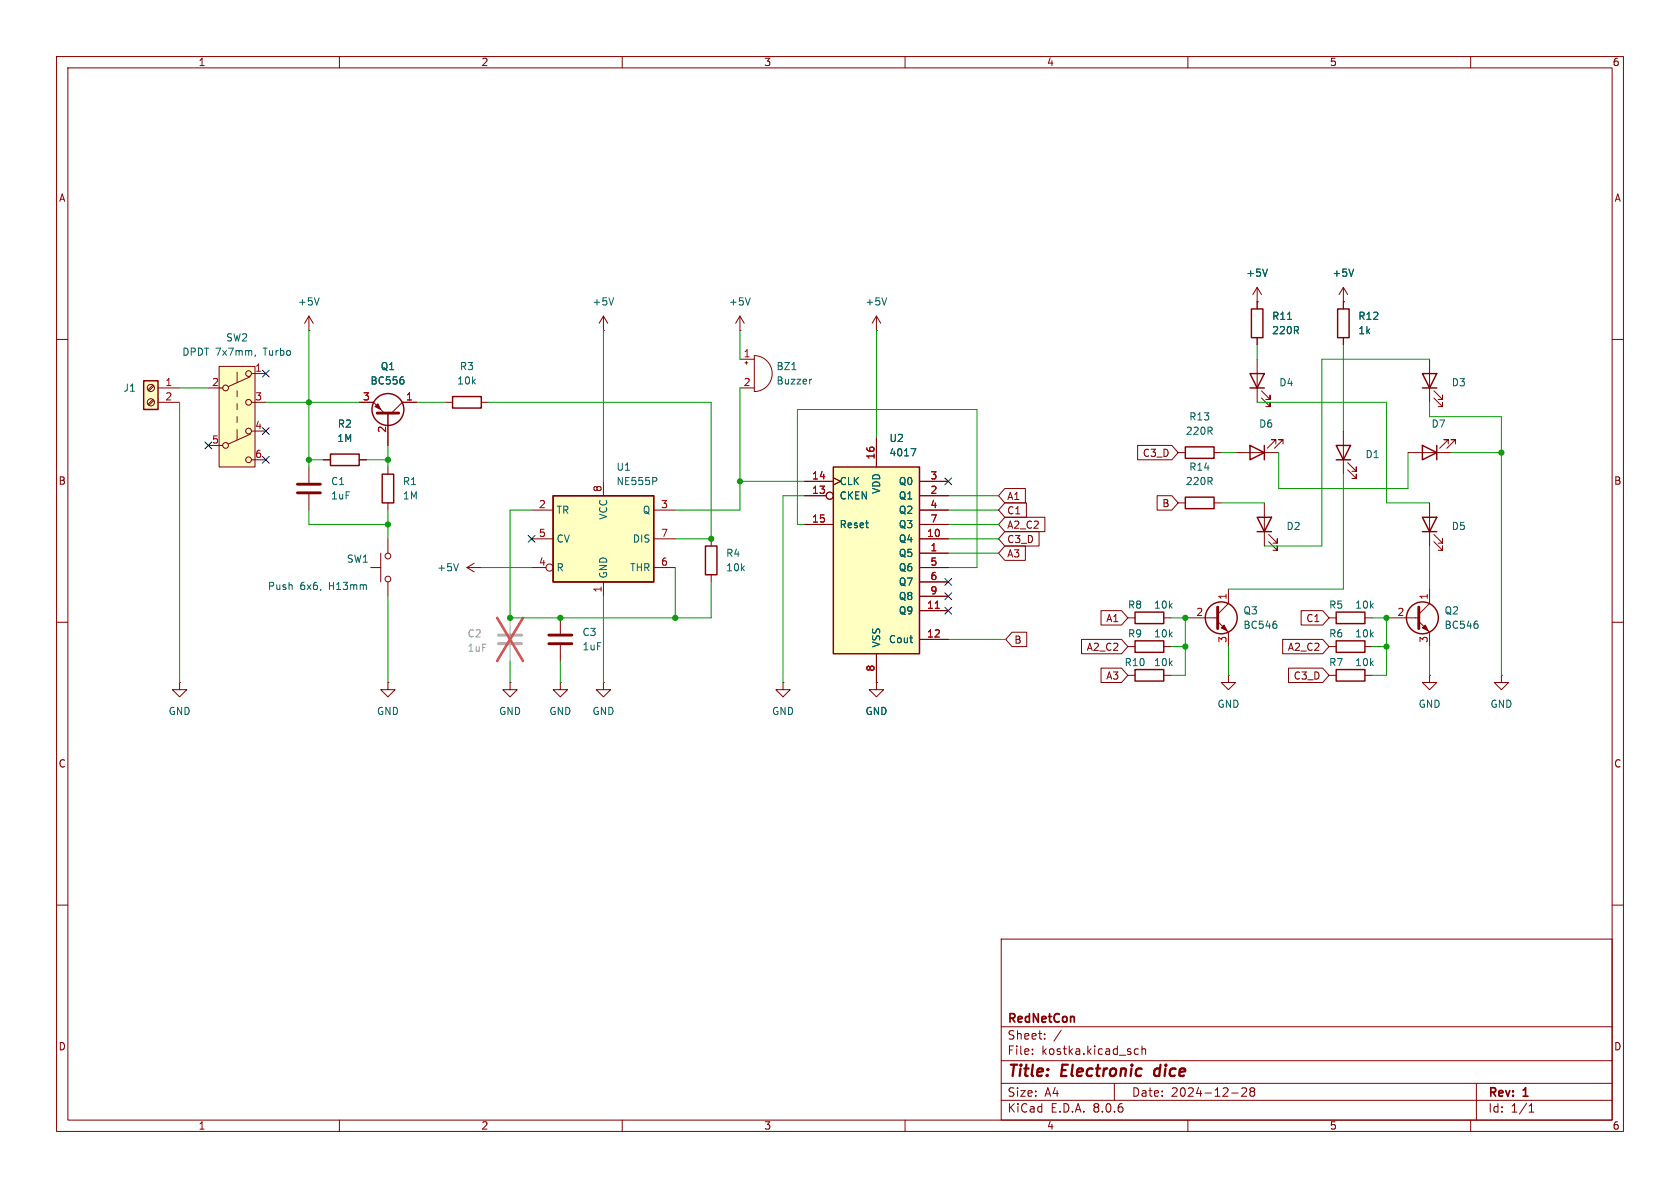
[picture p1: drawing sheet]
<svg xmlns="http://www.w3.org/2000/svg" width="297mm" height="210mm" viewBox="0 0 297 210" stroke-linecap="round" stroke-linejoin="round" font-family="sans-serif">
<g fill="none" stroke="#840000" stroke-width=".18">
<path d="M10 10h277v190h-277zM12 12h273v186h-273zM60 10v2M110 10v2M160 10v2M210 10v2M260 10v2M10 60h2M285 60h2M10 110h2M285 110h2M10 160h2"/>
<path d="M285 160h2M177 166h108v32h-108zM60 198v2M110 198v2M160 198v2M177 194.5h108M177 191.5h108M177 187.5h108M177 181.5h108M182.5 186.3v.1M182.5 185.5v.1M184.7 183.6v.1"/>
<path d="M184.7 182.8v.1M187.6 182.1l-1.3 2M197 191.5v3M200.5 186.1l.3 .3 .4-.1M201.2 185.5l-.4-.1-.3 .3M201.9 185.5l.2-.1 .4 .1v.9M201.9 184.9v1.5M210 198v2M217.7 193.2h1.2M219.5 192.4l.6-.1 .2 .1 .1 .3-.9 1.1h.9M221.2 192.9l-.2-.2 .2-.4 .5 .1 .1 .2-.3 .3M221.2 192.9l-.2 .3v.3l.2 .3 .5-.1 .1-.2-.1-.4-.2-.2"/>
<path d="M221.2 192.9h.3M260 198v2M261 191.5v6.5M270.3 196.6h.9M270.3 195.5l.4-.4v1.5"/>
</g>
<path d="M204.2 189.1l-.2 .7 .3 .4" fill="none" stroke="#840000" stroke-width=".4"/>
<path d="M38.7 64.8h6.4v17.8h-6.4z" fill="#ffffc2"/>
<g fill="none" stroke="#840000" stroke-width=".18">
<path d="M222.2 53.3v1.3M222.2 59.7v1.3M36.8 68.6h2.6M36.8 78.7h2.6M38.7 64.8h6.4v17.8h-6.4zM41.9 65.8v1.8M41.9 69.1v1M41.9 71.4v1M41.9 73.7v1M41.9 75.9v1.8M44.2 76.8l-3.8 1.7M44.2 66.6l-3.8 1.7"/>
<path d="M44.4 66h2.6M44.4 71.1h2.6M44.4 76.2h2.6M44.4 81.3h2.6"/>
<circle cx="39.9" cy="68.6" r=".51"/>
<circle cx="39.9" cy="78.7" r=".51"/>
<circle cx="43.9" cy="71.1" r=".51"/>
<circle cx="43.9" cy="66" r=".51"/>
<circle cx="43.9" cy="76.2" r=".51"/>
<circle cx="43.9" cy="81.3" r=".51"/>
</g>
<path d="M227.6 56.5h.7M45.2 62.7l-.1 .3" fill="none" stroke="#006464" stroke-width=".18"/>
<path d="M221.2 54.6h2.1v5.1h-2.1z" fill="none" stroke="#840000" stroke-width=".25"/>
<path d="M97.8 87.6h17.8v15.3h-17.8z" fill="#ffffc2"/>
<g fill="none" stroke="#840000" stroke-width=".25">
<path d="M80 70.1h5.1v2h-5.1zM97.8 87.6h17.8v15.3h-17.8zM124.7 96.5h2v5.1h-2zM251.5 91.4h2.5l-1.3 2.6zM251.5 94h2.5"/>
<circle cx="251.5" cy="109.2" r="2.82"/>
</g>
<g fill="none" stroke="#840000" stroke-width=".18">
<path d="M78.7 71.1h1.3M85.1 71.1h1.3M94 90.2h3.8M94 95.3h3.8M106.7 85.1v2.5M115.6 90.2h3.8M115.6 95.3h3.8M125.7 95.3v1.2M252.7 88.9v7.6M253.5 95.8l1.5 1.5v-.8v.8h-.7M253.5 94.5l1.5 1.5v-.7v.7h-.7M94 100.3h2.5"/>
<path d="M106.7 102.9v2.5M115.6 100.3h3.8M125.7 101.6v1.3M245.1 109.2h5.7M250.8 109.9l1.9 1.9v2.5M252.7 104.1v2.6l-1.9 1.9"/>
<circle cx="97.2" cy="100.3" r=".63"/>
</g>
<path d="M116 84.5l.1 .1-.1 .4M261.2 110.3l.1 .2-.1 .5" fill="none" stroke="#006464" stroke-width=".18"/>
<path d="M250.8 107.3v3.8" fill="none" stroke="#840000" stroke-width=".51"/>
<path d="M251.5 111l.5-.5 .5 1z" fill="#840000" stroke="#840000" stroke-width=".18"/>
<path d="M25.4 67.3h2.5v5.1h-2.5z" fill="#ffffc2"/>
<g fill="none" stroke="#840000" stroke-width=".25">
<path d="M25.4 67.3h2.5v5.1h-2.5zM209.5 79h5.1v2h-5.1zM58.4 80.3h5.1v2h-5.1zM67.6 83.8h2v5.1h-2zM209.5 87.9h5.1v2h-5.1zM222.2 91.4h2.6l-1.3 2.6zM222.2 94h2.6M200.7 118.4h5v2h-5zM200.7 113.3h5v2h-5zM200.7 108.2h5v2h-5zM236.2 108.2h5.1v2h-5.1zM236.2 113.3h5.1v2h-5.1z"/>
<path d="M236.2 118.4h5.1v2h-5.1z"/>
<circle cx="68.6" cy="72.4" r="2.82"/>
<circle cx="215.9" cy="109.2" r="2.82"/>
</g>
<g fill="none" stroke="#840000" stroke-width=".18">
<path d="M54.6 58.4h.1M54.6 55.9l-.8 1.3M54.6 55.9v2.5M54.6 55.9l.8 1.3M130.8 58.4h.1M130.8 55.9l-.8 1.3M130.8 55.9v2.5M130.8 55.9l.8 1.3M154.9 58.4h.1M154.9 55.9l-.7 1.3M154.9 55.9v2.5M154.9 55.9l.8 1.3"/>
<path d="M237.5 53.3h.1M237.5 50.8l-.8 1.3M237.5 50.8v2.5M237.5 50.8l.8 1.3M27 70.6l-.8 .9M27 68.1l-.8 .8M27.2 70.8l-.9 .8M27.2 68.2l-.9 .9M27.9 68.6h3.8M27.9 71.1h3.8M63.5 71.1h2.5l1.9 1.9M68.6 73v5.7"/>
<path d="M73.7 71.1h-2.6l-1.9 1.9M130.8 68.6h2.5M130.8 63.5h2.5M131.7 64.1h.5M132 63.9v.5M133.3 62.9a3.2 3.2 0 0 1 3.2 3.1 3.2 3.2 0 0 1-3.2 3.2zM54.6 82.6v2.7M54.6 87.4v2.8M57.1 81.3h1.3M63.5 81.3h1.3M67.3 97.8v5.1M68.6 82.6v1.2"/>
<path d="M68.6 88.9v1.3M68.6 95.3v2.5M83.8 99.6l-1.3 .7M208.3 80h1.2M208.3 88.9h1.2M214.6 80h1.3M214.6 88.9h1.3M223.5 88.9v7.6M224.3 95.8l1.5 1.5v-.8v.8h-.8M224.3 94.5l1.5 1.5v-.7v.7h-.8M65.5 100.3h1.8M68.6 102.9v2.5"/>
<path d="M82.5 100.3l1.3 .8M82.5 100.3h2.6M85.1 100.3h.1M99.1 109.2v2.8M99.1 114v2.8M199.4 109.2h1.3M199.4 119.4h1.3M199.4 114.3h1.3M205.7 109.2h1.3M205.7 119.4h1.3M205.7 114.3h1.3M209.5 109.2h5.8"/>
<path d="M215.3 109.9l1.9 1.9v2.5M217.2 119.4v1.3h1.2l-1.2 1.2-1.3-1.2h1.3M217.2 119.4h.1M217.2 104.1v2.6l-1.9 1.9M234.9 109.2h1.3M234.9 119.4h1.3M234.9 114.3h1.3M241.3 109.2h1.3M241.3 119.4h1.3M241.3 114.3h1.3M252.7 119.4v1.3h1.3l-1.3 1.2-1.2-1.2h1.2M252.7 119.4h.1"/>
<path d="M265.4 119.4v1.3h1.3l-1.3 1.2-1.2-1.2h1.2M265.4 119.4h.1M31.7 120.7v1.2h1.3l-1.3 1.3-1.2-1.3h1.2M31.7 120.7h.1M68.6 120.7v1.2h1.2l-1.2 1.3-1.3-1.3h1.3M68.6 120.7h.1M90.2 120.7v1.2h1.2l-1.2 1.3-1.3-1.3h1.3M90.2 120.7h.1M99.1 120.7v1.2h1.2l-1.2 1.3-1.3-1.3h1.3M99.1 120.7h.1M106.7 120.7v1.2h1.2l-1.2 1.3-1.3-1.3h1.3M106.7 120.7h.1"/>
<path d="M138.4 120.7v1.2h1.3l-1.3 1.3-1.2-1.3h1.2M138.4 120.7h.1"/>
<circle cx="26.7" cy="71.1" r=".63"/>
<circle cx="26.7" cy="68.6" r=".63"/>
<circle cx="68.6" cy="98.3" r=".51"/>
<circle cx="68.6" cy="102.4" r=".51"/>
</g>
<path d="M56.4 52.6l-.4 1.3M132.6 52.6l-.4 1.3M156.8 52.6l-.5 1.3M239.3 47.6l-.4 1.2M71.3 67.2l.1 .1-.1 .5M140 65.3h.7M143.5 67l-.2 .1M81 99.6l-.4 1.3M225.6 110.3l.1 .2-.1 .5" fill="none" stroke="#006464" stroke-width=".18"/>
<path d="M88.1 113.8h4.1M88.1 112.3h4.1" fill="none" stroke="#a1a1a1" stroke-width=".51"/>
<path d="M90.2 109.2v2.8M90.2 114v2.8" fill="none" stroke="#a1a1a1" stroke-width=".18"/>
<path d="M87.9 109.2l4.6 7.6M92.5 109.2l-4.6 7.6" fill="none" stroke="#e65255" stroke-width=".46"/>
<path d="M66.7 73h3.8M52.6 87.1h4M52.6 85.6h4M97 113.8h4.1M97 112.3h4.1M215.3 107.3v3.8" fill="none" stroke="#840000" stroke-width=".51"/>
<g fill="#840000" stroke="#840000" stroke-width=".18">
<path d="M66.3 71.9l.5-.5 .5 1z"/>
<path d="M215.9 111l.5-.5 .5 1z"/>
</g>
<path d="M147.3 82.6h15.3v33h-15.3z" fill="#ffffc2"/>
<path d="M236.5 54.6h2v5.1h-2zM221 78.7l2.5 1.3-2.5 1.3zM221 66h2.5l-1.3 2.6zM221 68.6h2.5M223.5 78.7v2.6M236.2 78.7h2.6l-1.3 2.6zM251.5 66h2.5l-1.3 2.6zM251.5 78.7l2.5 1.3-2.5 1.3zM251.5 68.6h2.5M254 78.7v2.6M147.3 82.6h15.3v33h-15.3zM236.2 81.3h2.6" fill="none" stroke="#840000" stroke-width=".25"/>
<g fill="none" stroke="#840000" stroke-width=".18">
<path d="M106.7 58.4h.1M106.7 55.9l-.8 1.3M106.7 55.9v2.5M106.7 55.9l.7 1.3M222.2 53.3h.1M222.2 50.8l-.7 1.3M222.2 50.8v3.8M222.2 59.7v1.3M222.2 50.8l.8 1.3M237.5 53.3h.1M237.5 53.3v1.3M237.5 59.7v1.3"/>
<path d="M63.5 71.1h2.5M68.6 73v5.7M71.1 71.1h2.6M154.9 77.5v5.1M201.1 78.7h6.1l1.1 1.3-1.1 1.3h-6.1zM222.2 63.5v7.6M223 70.4l1.5 1.5v-.8v.8h-.7M223 69.1l1.5 1.5v-.7v.7h-.7M225.6 78.5v-.8h-.8h.8l-1.6 1.5M226.8 78.5v-.8h-.7h.7l-1.5 1.5M237.5 76.2v7.6M252.7 63.5v7.6"/>
<path d="M253.5 70.4l1.5 1.5v-.8v.8h-.7M253.5 69.1l1.5 1.5v-.7v.7h-.7M256 78.5v-.8h-.7h.7l-1.5 1.5M257.3 78.5v-.8h-.8h.8l-1.5 1.5M57.1 81.3h1.3M63.5 81.3h1.3M142.2 87.6h3.8M142.2 85.1h5.1M142.2 92.7h5.1M147.3 84.5l1.3 .6-1.3 .6M162.6 97.8h5M162.6 95.3h5"/>
<path d="M162.6 87.6h5M162.6 85.1h5M162.6 92.7h5M162.6 90.2h5M177.6 86.4h3.7v2.5h-3.7l-1.1-1.3zM177.6 96.5h3.7v2.6h-3.7l-1.1-1.3zM177.6 88.9h3.9v2.5h-3.9l-1.1-1.2zM177.6 91.4h7.1v2.6h-7.1l-1.1-1.3zM177.6 94h6.1v2.5h-6.1l-1.1-1.2zM204.6 87.6h2.6l1.1 1.3-1.1 1.3h-2.6zM218.4 80h7.7M238.3 83.1l1.5 1.5v-.8v.8h-.8"/>
<path d="M238.3 81.8l1.5 1.5v-.7v.7h-.8M248.9 80h7.6M154.9 115.6v5.1M162.6 108h5M162.6 113h5M162.6 100.3h5M162.6 102.9h5M162.6 105.4h5M178.9 111.8h2.6v2.5h-2.6l-1.1-1.3zM191.2 113h7.1l1.1 1.3-1.1 1.3h-7.1zM194.6 118.1h3.7l1.1 1.3-1.1 1.3h-3.7zM194.6 107.9h3.7l1.1 1.3-1.1 1.3h-3.7z"/>
<path d="M226.8 113h7l1.1 1.3-1.1 1.3h-7zM227.8 118.1h6l1.1 1.3-1.1 1.3h-6zM230 107.9h3.8l1.1 1.3-1.1 1.3h-3.8zM154.9 120.7v1.2h1.3l-1.3 1.3-1.2-1.3h1.2M154.9 120.7h.1"/>
<circle cx="146.7" cy="87.6" r=".63"/>
</g>
<path d="M165.3 107.5h.8" fill="none" stroke="#a90000" stroke-width=".18"/>
<path d="M108.5 52.6l-.4 1.3M224.1 47.6l-.5 1.2M227.6 56.5h.7M239.3 47.6l-.4 1.2M71.3 67.2l.1 .1-.1 .5M161.1 79.3h.8l-.5 1.3" fill="none" stroke="#006464" stroke-width=".18"/>
<g fill="none" stroke="#009600" stroke-width=".18">
<path d="M54.6 58.4v24.2M106.7 58.4v26.7M130.8 58.4v5.1M154.9 58.4v19.1M31.7 71.1v49.6M31.7 68.6h5.1M47 71.1h16.5M68.6 78.7v3.9M73.7 71.1h5M86.4 71.1h39.3v24.2h-6.3M130.8 68.6v21.6h-11.4M222.2 71.1h22.9v17.8h7.6"/>
<path d="M222.2 61v2.5M237.5 61v15.2M252.7 71.1v2.6h12.7v45.7M252.7 63.5h-19v33h-10.2M54.6 90.2v2.5h14M54.6 81.3h2.5M64.8 81.3h3.8M68.6 90.2v5.1M94 90.2h-3.8v19h35.5v-6.3M130.8 85.1h11.4M142.2 92.7h-1.2v-20.3h31.7v27.9h-5.1M142.2 87.6h-3.8v33.1"/>
<path d="M167.6 97.8h8.9M167.6 92.7h8.9M167.6 90.2h8.9M167.6 95.3h8.9M167.6 87.6h8.9M215.9 88.9h7.6M215.9 80h2.5M226.1 80v6.4h22.8v-6.4M237.5 83.8v20.3h-20.3M252.7 96.5v7.6M256.5 80h8.9M68.6 105.4v15.3"/>
<path d="M85.1 100.3h8.9M90.2 116.8v3.9M99.1 116.8v3.9M106.7 105.4v15.3M119.4 100.3v8.9M167.6 113h10.2M207 109.2h2.5v10.2h-2.5M207 114.3h2.5M217.2 114.3v5.1M242.6 109.2h2.5v10.2h-2.5M242.6 114.3h2.5M252.7 114.3v5.1"/>
</g>
<g fill="none" stroke="#000084" stroke-width=".18">
<path d="M36.2 78.1l1.2 1.2M37.4 78.1l-1.2 1.2M46.4 75.6l1.2 1.2M46.4 65.4l1.2 1.2M47.6 75.6l-1.2 1.2M47.6 65.4l-1.2 1.2M46.4 80.7l1.2 1.2M47.6 80.7l-1.2 1.2M93.4 94.6l1.2 1.3M94.6 94.6l-1.2 1.3M167 84.5l1.2 1.2M168.2 84.5l-1.2 1.2"/>
<path d="M167 102.3l1.2 1.2M167 104.8l1.2 1.2M167 107.3l1.2 1.3M168.2 102.3l-1.2 1.2M168.2 104.8l-1.2 1.2M168.2 107.3l-1.2 1.3"/>
</g>
<g fill="#009600" stroke="#009600" stroke-width=".18">
<circle cx="209.5" cy="114.3" r=".46"/>
<circle cx="245.1" cy="114.3" r=".46"/>
<circle cx="245.1" cy="109.2" r=".46"/>
<circle cx="209.5" cy="109.2" r=".46"/>
<circle cx="54.6" cy="81.3" r=".46"/>
<circle cx="54.6" cy="71.1" r=".46"/>
<circle cx="130.8" cy="85.1" r=".46"/>
<circle cx="265.4" cy="80" r=".46"/>
<circle cx="125.7" cy="95.3" r=".46"/>
<circle cx="68.6" cy="81.3" r=".46"/>
<circle cx="68.6" cy="92.7" r=".46"/>
<circle cx="99.1" cy="109.2" r=".46"/>
<circle cx="90.2" cy="109.2" r=".46"/>
<circle cx="119.4" cy="109.2" r=".46"/>
</g>
<g font-size="2.8" fill="#840000">
<text x="178" y="190.9">Title:</text>
<text x="187.7" y="190.9">Electronic</text>
<text x="204.9" y="190.9">dice</text>
</g>
<g font-size="2.1" fill="#840000">
<text x="178" y="184">Sheet:</text>
<text x="178" y="181.2">RedNetCon</text>
<text x="178" y="186.7">File:</text>
<text x="184.1" y="186.7">kostka.kicad_sch</text>
<text x="178" y="196.9">KiCad</text>
<text x="178" y="194.1">Size:</text>
<text x="184.7" y="194.1">A4</text>
<text x="185.7" y="196.9">E.D.A.</text>
<text x="193.3" y="196.9">8.0.6</text>
<text x="200" y="194.1">Date:</text>
<text x="207" y="194.1">2024-12-28</text>
<text x="263" y="194.3">Rev:</text>
<text x="263" y="196.9">Id:</text>
<text x="267.1" y="196.9">1/1</text>
<text x="269.4" y="194.3">1</text>
</g>
<g font-size="1.8" fill="#840000">
<text x="35" y="11.9">1</text>
<text x="85" y="11.9">2</text>
<text x="135" y="11.9">3</text>
<text x="185" y="11.9">4</text>
<text x="235" y="11.9">5</text>
<text x="285" y="11.9">6</text>
<text x="10.3" y="35.9">A</text>
<text x="285.3" y="35.9">A</text>
<text x="201.9" y="81">C3_D</text>
<text x="10.3" y="85.9">B</text>
<text x="178" y="88.6">A1</text>
<text x="205.4" y="89.9">B</text>
<text x="285.3" y="85.9">B</text>
<text x="178" y="91.1">C1</text>
<text x="178" y="93.7">A2_C2</text>
<text x="178" y="98.7">A3</text>
<text x="178" y="96.2">C3_D</text>
<text x="179.2" y="114">B</text>
<text x="195.5" y="110.2">A1</text>
<text x="230.8" y="110.2">C1</text>
<text x="192" y="115.3">A2_C2</text>
<text x="227.6" y="115.3">A2_C2</text>
<text x="195.5" y="120.3">A3</text>
<text x="228.6" y="120.3">C3_D</text>
<text x="10.3" y="135.9">C</text>
<text x="285.3" y="135.9">C</text>
<text x="10.3" y="185.9">D</text>
<text x="285.3" y="185.9">D</text>
<text x="35" y="199.9">1</text>
<text x="85" y="199.9">2</text>
<text x="135" y="199.9">3</text>
<text x="185" y="199.9">4</text>
<text x="235" y="199.9">5</text>
<text x="285" y="199.9">6</text>
</g>
<g font-size="1.8" fill="#006464">
<text x="220.2" y="49.1">+5V</text>
<text x="235.5" y="49.1">+5V</text>
<text x="52.6" y="54.2">+5V</text>
<text x="104.6" y="54.2">+5V</text>
<text x="128.8" y="54.2">+5V</text>
<text x="152.9" y="54.2">+5V</text>
<text x="224.8" y="59.3">220R</text>
<text x="224.8" y="56.7">R11</text>
<text x="240" y="56.7">R12</text>
<text x="240" y="59.3">1k</text>
<text x="32.1" y="63.1">DPDT 7x7mm,</text>
<text x="39.9" y="60.6">SW2</text>
<text x="46.7" y="63.1">Turbo</text>
<text x="67.2" y="65.6">Q1</text>
<text x="81.2" y="65.6">R3</text>
<text x="137.2" y="65.6">BZ1</text>
<text x="21.7" y="69.4">J1</text>
<text x="65.4" y="68.2">BC556</text>
<text x="80.7" y="68.2">10k</text>
<text x="137.2" y="68.2">Buzzer</text>
<text x="226.1" y="68.5">D4</text>
<text x="256.6" y="68.5">D3</text>
<text x="59.6" y="75.8">R2</text>
<text x="209.5" y="77.1">220R</text>
<text x="210.1" y="74.5">R13</text>
<text x="222.5" y="75.8">D6</text>
<text x="253" y="75.8">D7</text>
<text x="59.5" y="78.3">1M</text>
<text x="108.9" y="83.4">U1</text>
<text x="157.1" y="78.3">U2</text>
<text x="157.1" y="80.9">4017</text>
<text x="210.1" y="83.4">R14</text>
<text x="241.3" y="81.2">D1</text>
<text x="58.4" y="86">C1</text>
<text x="58.4" y="88.5">1uF</text>
<text x="71.1" y="86">R1</text>
<text x="71.1" y="88.5">1M</text>
<text x="108.9" y="86">NE555P</text>
<text x="148.3" y="88.5">CKEN</text>
<text x="148.3" y="86">CLK</text>
<text x="155.8" y="87.4" transform="rotate(-90 155.8 87.4)">VDD</text>
<text x="158.8" y="88.5">Q1</text>
<text x="158.8" y="86">Q0</text>
<text x="209.5" y="86">220R</text>
<text x="98.3" y="91">TR</text>
<text x="107.5" y="92" transform="rotate(-90 107.5 92)">VCC</text>
<text x="113.5" y="91">Q</text>
<text x="148.3" y="93.6">Reset</text>
<text x="158.8" y="91">Q2</text>
<text x="158.8" y="93.6">Q3</text>
<text x="227.3" y="93.9">D2</text>
<text x="256.6" y="93.9">D5</text>
<text x="61.2" y="99.7">SW1</text>
<text x="77.2" y="101.2">+5V</text>
<text x="98.3" y="101.2">R</text>
<text x="98.3" y="96.1">CV</text>
<text x="111.3" y="101.2">THR</text>
<text x="111.8" y="96.1">DIS</text>
<text x="128.3" y="98.7">R4</text>
<text x="128.3" y="101.2">10k</text>
<text x="158.8" y="98.7">Q5</text>
<text x="158.8" y="96.1">Q4</text>
<text x="158.8" y="101.2">Q6</text>
<text x="47.3" y="104.5">Push</text>
<text x="53" y="104.5">6x6,</text>
<text x="58.2" y="104.5">H13mm</text>
<text x="107.5" y="102.4" transform="rotate(-90 107.5 102.4)">GND</text>
<text x="158.8" y="103.7">Q7</text>
<text x="158.8" y="106.3">Q8</text>
<text x="199.3" y="107.8">R8</text>
<text x="203.9" y="107.8">10k</text>
<text x="234.9" y="107.8">R5</text>
<text x="239.5" y="107.8">10k</text>
<text x="102.9" y="112.6">C3</text>
<text x="157" y="113.9">Cout</text>
<text x="158.8" y="108.8">Q9</text>
<text x="199.3" y="112.9">R9</text>
<text x="203.9" y="112.9">10k</text>
<text x="219.7" y="111.4">BC546</text>
<text x="219.7" y="108.8">Q3</text>
<text x="234.9" y="112.9">R6</text>
<text x="239.5" y="112.9">10k</text>
<text x="255.3" y="108.8">Q2</text>
<text x="255.3" y="111.4">BC546</text>
<text x="102.9" y="115.2">1uF</text>
<text x="155.8" y="114.6" transform="rotate(-90 155.8 114.6)">VSS</text>
<text x="198.7" y="118">R10</text>
<text x="203.9" y="118">10k</text>
<text x="234.9" y="118">R7</text>
<text x="239.5" y="118">10k</text>
<text x="215.1" y="125.3">GND</text>
<text x="250.7" y="125.3">GND</text>
<text x="263.4" y="125.3">GND</text>
<text x="29.7" y="126.6">GND</text>
<text x="66.5" y="126.6">GND</text>
<text x="88.1" y="126.6">GND</text>
<text x="97" y="126.6">GND</text>
<text x="104.6" y="126.6">GND</text>
<text x="136.4" y="126.6">GND</text>
<text x="152.9" y="126.6">GND</text>
</g>
<g font-size="1.8" fill="#a90000">
<text x="45" y="65.8">1</text>
<text x="131.4" y="63.2">1</text>
<text x="29.1" y="68.3">1</text>
<text x="29.1" y="70.9">2</text>
<text x="37.4" y="68.3">2</text>
<text x="45" y="70.9">3</text>
<text x="64.1" y="70.9">3</text>
<text x="71.7" y="70.9">1</text>
<text x="131.4" y="68.3">2</text>
<text x="45" y="75.9">4</text>
<text x="68.3" y="76.6" transform="rotate(-90 68.3 76.6)">2</text>
<text x="37.4" y="78.5">5</text>
<text x="45" y="81">6</text>
<text x="154.7" y="81.3" transform="rotate(-90 154.7 81.3)">16</text>
<text x="95.2" y="89.9">2</text>
<text x="106.4" y="87.1" transform="rotate(-90 106.4 87.1)">8</text>
<text x="116.8" y="89.9">3</text>
<text x="143.5" y="87.4">13</text>
<text x="143.5" y="84.8">14</text>
<text x="164.4" y="87.4">2</text>
<text x="164.4" y="84.8">3</text>
<text x="164.4" y="89.9">4</text>
<text x="95.2" y="95">5</text>
<text x="116.8" y="95">7</text>
<text x="143.5" y="92.5">15</text>
<text x="163.8" y="95">10</text>
<text x="164.4" y="92.5">7</text>
<text x="95.2" y="100.1">4</text>
<text x="116.8" y="100.1">6</text>
<text x="164.4" y="97.5">1</text>
<text x="164.4" y="100.1">5</text>
<text x="106.4" y="104.8" transform="rotate(-90 106.4 104.8)">1</text>
<text x="163.8" y="107.7">11</text>
<text x="164.4" y="102.6">6</text>
<text x="164.4" y="105.2">9</text>
<text x="216.9" y="106.1" transform="rotate(-90 216.9 106.1)">1</text>
<text x="252.5" y="106.1" transform="rotate(-90 252.5 106.1)">1</text>
<text x="163.8" y="112.8">12</text>
<text x="211.4" y="109">2</text>
<text x="216.9" y="113.7" transform="rotate(-90 216.9 113.7)">3</text>
<text x="246.9" y="109">2</text>
<text x="252.5" y="113.7" transform="rotate(-90 252.5 113.7)">3</text>
<text x="154.7" y="118.8" transform="rotate(-90 154.7 118.8)">8</text>
</g>
<g font-size="1.8" fill="#989898">
<text x="82.6" y="112.9">C2</text>
<text x="82.6" y="115.4">1uF</text>
</g>
</svg>
